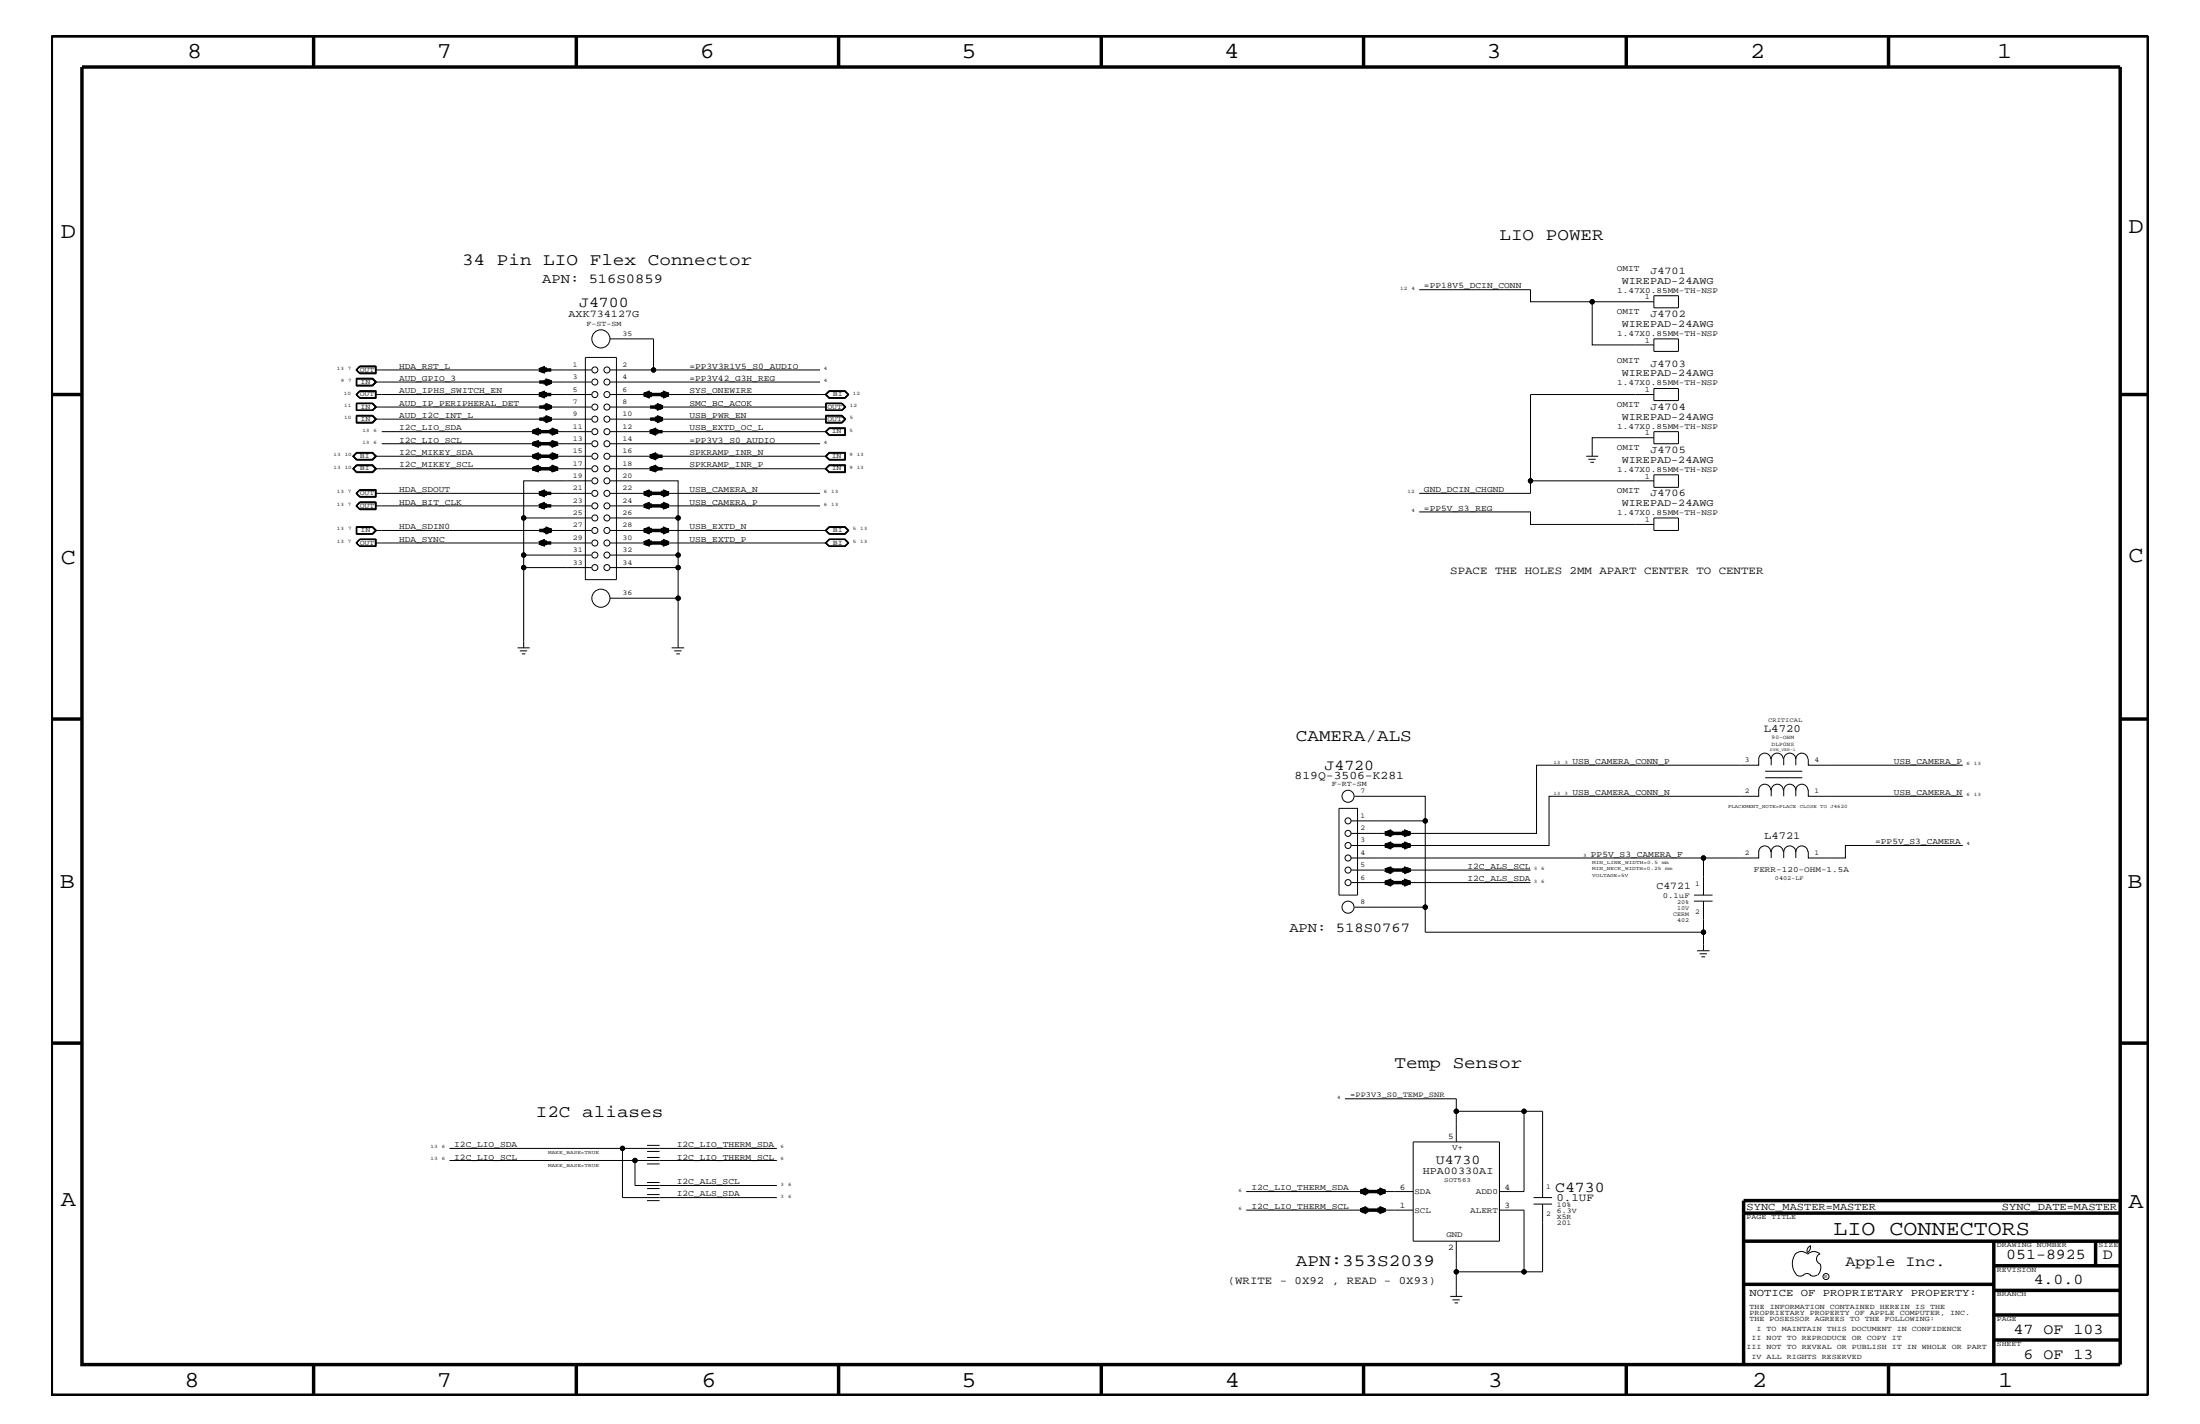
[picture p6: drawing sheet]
<svg xmlns="http://www.w3.org/2000/svg" width="432mm" height="279mm" viewBox="0 0 432 279" stroke-linecap="round" stroke-linejoin="round" font-family="sans-serif">
<g fill="none" stroke="#000" stroke-width=".2">
<path d="M278.6 56.8h21.8v2.4h24.2M312.5 59.2v8.5h12.1M324.6 58h4.8v2.4h-4.8zM69.9 74.2h3.3l.7 .8-.7 .7h-3.3zM69.9 74.3h3.3l.6 .7-.6 .7M69.9 77.4l.7-.7h3.1v1.4h-3.1zM69.9 72.6l.7 .6M70 77.4l.6-.6h3.1v1.2h-3.1zM70 74.4h3.1l.6 .6-.6 .6h-3.1zM70.6 73.2l-.6-.6 .6-.6h3.1v1.2M70.6 76.7h3.2v1.5h-3.2l-.7-.8zM70.6 71.8h3.2v1.5h-3.2l-.7-.7z"/>
<path d="M70.6 71.8l-.7 .8M70.6 73.2h3.1M73.1 79.2h-3.1v1.3h3.1M73.1 74.4l.6 .6M73.1 79.2l.6 .7-.6 .6M73.1 79.2l.6 .7M73.2 79.1h-3.3v1.4h3.3M73.2 79.1l.7 .8-.7 .6M73.2 79.1l.6 .8-.6 .6M73.7 75l-.6 .6h-3.1M73.7 75h42.4M73.7 77.4h42.4"/>
<path d="M73.7 79.9l-.6 .6M73.7 79.9h42.4M73.7 72.6h42.4M73.7 71.8v1.5h-3.1l-.7-.7M73.7 71.9h-3.1l-.7 .7M114.9 70.1h6.1v43.6h-6.1zM119.7 75h41.3M119.7 77.4h42.4M119.7 79.9h42.4M119.7 72.6h41.3M119.7 66.5h8.6v6.1M162.1 77.4l.7-.6h3l.7 .6-.7 .6h-3z"/>
<path d="M162.1 79.2h3.2l.6 .7-.6 .6h-3.2zM162.7 76.7h3.2l.6 .7M162.7 76.7h3.2l.6 .7-.6 .7h-3.2M162.7 76.7h3.2l.7 .7-.7 .8h-3.2l-.7-.8zM162.7 76.7l-.6 .7 .6 .7M165.2 79.2l.6 .7-.6 .6M165.3 79.1h-3.2v1.4h3.2M165.3 79.1l.7 .8-.7 .6M165.3 79.1l.6 .8-.6 .6M166.5 77.4l-.6 .7h-3.2M324.6 77.4h-24.2v19.4h-21.8M324.6 66.5h4.8v2.4h-4.8z"/>
<path d="M324.6 76.2h4.8v2.4h-4.8zM69.3 92l.7-.8h3.2l.6 .8-.6 .7h-3.2zM69.9 88.8h3.3l.7 .7-.7 .8h-3.3l-.6-.8zM69.9 91.2h3.3l.7 .8-.7 .7h-3.3l-.6-.7zM69.9 81.5h3.3l.7 .7-.7 .8h-3.3zM69.9 81.6h3.3l.6 .6-.6 .8M69.9 99.3l.7 .6M70 88.8h3.1l.6 .7-.6 .7h-3.1M70 88.8h3.2l.6 .7-.6 .7h-3.2M70 88.8l-.7 .7 .7 .7M70 91.3h3.1l.6 .7-.6 .7h-3.1l-.7-.7zM70 96.8l.6-.6h3.1v1.2h-3.1z"/>
<path d="M70 81.6v1.3h3.1l.6-.7-.6-.6M70 81.6h3.1l.6 .6M70.6 99.9l-.6-.6 .6-.6h3.1v1.2M70.6 96h3.2v1.6h-3.2l-.7-.8zM70.6 98.5h3.2v1.5h-3.2l-.7-.7zM70.6 96.1h3.1v1.4h-3.1l-.7-.7zM70.6 98.5l-.7 .8M70.6 99.9h3.1M73.7 89.5l-.6 .6h-3.1l-.6-.6 .6-.6h3.1l.6 .6h42.4M73.7 92l-.6 .6h-3.1l-.6-.6 .6-.6h3.1l.6 .6h42.4M73.7 82.2l-.6 .6h-3.1M73.7 82.2h42.4"/>
<path d="M73.7 96.8h42.4M73.7 99.3h42.4M73.7 98.5v1.4h-3.1l-.7-.6M73.7 98.6h-3.1l-.7 .7M74.9 84.7h41.2M74.9 87.1h41.2M116.1 94.3h-13.3v7.3M119.7 94.3h13.4v7.3M119.7 82.2h42.4M119.7 84.7h42.4M119.7 92h42.4M119.7 87.1h41.3"/>
<path d="M119.7 89.5h42.4M119.7 96.8h41.3M119.7 99.3h41.3M162.1 81.5h3.2l.7 .7-.7 .8h-3.2zM162.1 81.6h3.2M162.1 84.7l.7-.6h3v1.2h-3zM162.1 92l.7-.6h3v1.2h-3zM162.1 89.5l.7-.6h3v1.2h-3zM162.1 81.6h3.1l.6 .6-.6 .6h-3.1M162.1 81.6v1.3h3.2l.6-.7-.6-.6M162.1 84.7l.6 .7M162.1 92l.6-.7h3.2v1.4"/>
<path d="M162.1 92l.6 .7M162.1 89.5l.6 .7M162.7 83.9h3.2v1.6h-3.2l-.7-.8zM162.7 88.8h3.2v1.5h-3.2l-.7-.8zM162.7 91.2h3.2v1.5h-3.2l-.7-.7zM162.7 84l-.6 .7 .6 .7M162.7 85.4h3.2M162.7 84h3.2M162.7 84l-.6 .7M162.7 91.2l-.6 .8 .6 .7M162.7 92.7h3.2M162.7 88.8l-.6 .7 .6 .7"/>
<path d="M162.7 90.2h3.2M162.7 88.8h3.2M162.7 88.8l-.6 .7M165.3 81.6l.6 .6-.6 .8M165.9 84v1.4M165.9 88.8v1.4M300.4 94.3h24.2M311.3 89.5h2.4M311.7 90.1h1.5M312.2 90.7h.6M324.6 85.9h-12.1v3.6M324.6 84.7h4.8v2.4h-4.8z"/>
<path d="M324.6 93.2h4.8v2.4h-4.8zM69.9 103.3h3.3l.7 .8-.7 .7h-3.3zM69.9 103.4h3.3l.6 .7-.6 .7h-3.3M69.9 106.5l.7 .6M69.9 106.5l.7 .7M70 103.4v1.4M70 103.5h3.1l.6 .6M70.6 105.9l-.6 .6 .6 .6M70.6 105.8h3.2v1.4h-3.2M70.6 105.8l-.7 .7 .7 .7M70.6 105.8l-.7 .7M70.6 107.1h3.1"/>
<path d="M70.6 105.9h3.1M70.6 105.9l-.7 .6M73.1 103.4l.6 .7-.6 .7M73.7 105.9v1.2M73.7 104.1h42.4M73.7 106.5h42.4M73.7 104.1l-.6 .6h-3.1M73.7 105.8v1.4M116.1 111.4h-13.3v15.7M116.1 108.9h-13.3v2.5M116.1 101.6h-13.3v7.3M119.7 117.4h13.4v9.7"/>
<path d="M119.7 111.4h13.4v6M119.7 108.9h13.4v2.5M119.7 101.6h13.4v7.3M119.7 104.1h42.4M119.7 106.5h42.4M162.1 104.1l.7-.6h3l.7 .6-.7 .6h-3zM162.1 106.5l.7-.6h3l.7 .6-.7 .6h-3zM162.7 103.4h3.2l.6 .7M162.7 103.4h3.2l.6 .7-.6 .7h-3.2M162.7 103.3h3.2l.7 .8-.7 .7h-3.2l-.7-.7zM162.7 103.4l-.6 .7 .6 .7M162.7 105.9h3.2l.6 .6-.6 .6h-3.2l-.6-.6z"/>
<path d="M162.7 105.8h3.2l.6 .7-.6 .7h-3.2M162.7 105.8h3.2l.7 .7-.7 .7h-3.2M162.7 105.8l-.7 .7 .7 .7M162.7 105.8l-.6 .7 .6 .7M166.5 104.1l-.6 .7h-3.2M278.6 100.4h21.8v2.5h24.2M324.6 101.6h4.8v2.5h-4.8zM101.6 127.1h2.4M102 127.7h1.5M102.4 128.3h.7M131.8 127.1h2.5M132.3 127.7h1.5"/>
<path d="M132.8 128.3h.6M262.8 158.6h3.6v17h-3.6zM265.9 156.2h13.8v4.9M345.2 155v1.2h-41.2v9.7h-38.8M345.2 155.1a1.19 1.19 0 0 1 1.2-1.2 1.19 1.19 0 0 1 1.2 1.2M346.5 151.3h7.2M346.5 152.6h7.2M347.6 149a1.19 1.19 0 0 0-1.2-1.2 1.19 1.19 0 0 0-1.2 1.2v1.1h-43.6v13.4h-36.4M347.6 155.1a1.19 1.19 0 0 1 1.2-1.2 1.19 1.19 0 0 1 1.2 1.2M347.6 155v1.2M350 149a1.19 1.19 0 0 0-1.2-1.2 1.19 1.19 0 0 0-1.2 1.2v1.1M350.1 155.1a1.19 1.19 0 0 1 1.2-1.2 1.19 1.19 0 0 1 1.2 1.2 1.19 1.19 0 0 1 1.2-1.2 1.19 1.19 0 0 1 1.1 1.2"/>
<path d="M350.1 155v1.2M352.5 149a1.19 1.19 0 0 1 1.2-1.2 1.19 1.19 0 0 1 1.1 1.2M352.5 149a1.19 1.19 0 0 0-1.2-1.2 1.19 1.19 0 0 0-1.2 1.2v1.1M352.5 149v1.1M352.5 155v1.2M354.9 149v1.1h30.3M354.9 155v1.2h30.3M265.2 161.1h14.5v21.8h54.6M265.2 168.3h69.1M265.2 170.7h35.2M265.2 173.2h35.2M265.9 178h13.8"/>
<path d="M332.5 176.8h3.6M332.5 175.6h3.6M334.3 176.8v9.7M345.2 167.1v1.2h-10.9v7.3M345.2 167.2a1.19 1.19 0 0 1 1.2-1.2 1.19 1.19 0 0 1 1.2 1.2M347.6 167.2a1.19 1.19 0 0 1 1.2-1.2 1.19 1.19 0 0 1 1.2 1.2M347.6 167.1v1.2M350.1 167.2a1.19 1.19 0 0 1 1.2-1.2 1.19 1.19 0 0 1 1.2 1.2 1.19 1.19 0 0 1 1.2-1.2 1.19 1.19 0 0 1 1.1 1.2M350.1 167.1v1.2M352.5 167.1v1.2M385.2 165.9h-23v2.4h-7.3v-1.2M333.1 186.5h2.4"/>
<path d="M333.6 187.1h1.4M333.9 187.7h.8M264 215.6h21.8v8.5M285.8 218h13.3M88.2 227.7h36.4v4.9h27.9M88.2 225.3h64.3M122.2 225.3v9.7h30.3M124.6 227.7h27.9M127 225.9h2.5M127 224.7h2.5M127 228.4h2.5M127 227.1h2.5"/>
<path d="M127 233.2h2.5M127 232h2.5M127 235.6h2.5M127 234.4h2.5M244.6 237.4h32.8M244.6 233.8h32.8M277.4 224.1h16.9v19.4h-16.9zM294.3 233.8h4.8v-15.8h3.7v17M294.3 237.4h4.8v12.1M301 236.2h3.6M301 235h3.6M302.8 236.2v13.3h-17"/>
<path d="M284.6 254.4h2.4M285.1 255h1.4M285.5 255.6h.7M285.8 243.5v10.9M352.3 246.1a1.69 1.69 0 0 1 2.5 0M352.4 246a3.3 3.3 0 0 0 .2 4.1M352.6 250.2l.7 .2 .7-.2M354 250.2l.7-.3 .7 .3M354.8 246.1a1.69 1.69 0 0 1 2.4 0M355.2 250.2l.7 .2 .7-.2M355.3 244.4v.3a1.18 1.18 0 0 1-.6 1.1M355.4 244.4a.99 .99 0 0 0-.6 1.4"/>
<path d="M357.2 246a1.04 1.04 0 0 0-.7 1 1.04 1.04 0 0 0 .7 1M357.3 248l.1 .7a2.11 2.11 0 0 1-.6 1.5"/>
<circle cx="312.5" cy="59.2" r=".42"/>
<circle cx="116.8" cy="72.6" r=".59"/>
<circle cx="116.8" cy="75" r=".59"/>
<circle cx="116.8" cy="77.4" r=".59"/>
<circle cx="116.8" cy="79.9" r=".59"/>
<circle cx="117.9" cy="66.5" r="1.78"/>
<circle cx="119.1" cy="72.6" r=".59"/>
<circle cx="119.1" cy="75" r=".59"/>
<circle cx="119.1" cy="77.4" r=".59"/>
<circle cx="119.1" cy="79.9" r=".59"/>
<circle cx="128.3" cy="72.6" r=".42"/>
<circle cx="116.8" cy="89.5" r=".59"/>
<circle cx="116.8" cy="99.3" r=".59"/>
<circle cx="116.8" cy="82.2" r=".59"/>
<circle cx="116.8" cy="92" r=".59"/>
<circle cx="116.8" cy="94.3" r=".59"/>
<circle cx="116.8" cy="84.7" r=".59"/>
<circle cx="116.8" cy="87.1" r=".59"/>
<circle cx="116.8" cy="96.8" r=".59"/>
<circle cx="119.1" cy="82.2" r=".59"/>
<circle cx="119.1" cy="99.3" r=".59"/>
<circle cx="119.1" cy="89.5" r=".59"/>
<circle cx="119.1" cy="92" r=".59"/>
<circle cx="119.1" cy="94.3" r=".59"/>
<circle cx="119.1" cy="84.7" r=".59"/>
<circle cx="119.1" cy="96.8" r=".59"/>
<circle cx="119.1" cy="87.1" r=".59"/>
<circle cx="300.4" cy="94.3" r=".42"/>
<circle cx="102.8" cy="111.4" r=".42"/>
<circle cx="102.8" cy="101.6" r=".42"/>
<circle cx="102.8" cy="108.9" r=".42"/>
<circle cx="116.8" cy="108.9" r=".59"/>
<circle cx="116.8" cy="101.6" r=".59"/>
<circle cx="116.8" cy="111.4" r=".59"/>
<circle cx="116.8" cy="104.1" r=".59"/>
<circle cx="116.8" cy="106.5" r=".59"/>
<circle cx="117.9" cy="117.4" r="1.78"/>
<circle cx="119.1" cy="108.9" r=".59"/>
<circle cx="119.1" cy="111.4" r=".59"/>
<circle cx="119.1" cy="101.6" r=".59"/>
<circle cx="119.1" cy="104.1" r=".59"/>
<circle cx="119.1" cy="106.5" r=".59"/>
<circle cx="133.1" cy="117.4" r=".42"/>
<circle cx="133.1" cy="101.6" r=".42"/>
<circle cx="133.1" cy="111.4" r=".42"/>
<circle cx="133.1" cy="108.9" r=".42"/>
<circle cx="264.6" cy="156.2" r="1.19"/>
<circle cx="264.6" cy="178" r="1.19"/>
<circle cx="264.6" cy="170.7" r=".59"/>
<circle cx="264.6" cy="163.5" r=".59"/>
<circle cx="264.6" cy="168.3" r=".59"/>
<circle cx="264.6" cy="173.2" r=".59"/>
<circle cx="264.6" cy="161.1" r=".59"/>
<circle cx="264.6" cy="165.9" r=".59"/>
<circle cx="279.7" cy="178" r=".42"/>
<circle cx="279.7" cy="161.1" r=".42"/>
<circle cx="334.3" cy="168.3" r=".42"/>
<circle cx="334.3" cy="182.9" r=".42"/>
<circle cx="285.8" cy="218" r=".42"/>
<circle cx="299.1" cy="218" r=".42"/>
<circle cx="122.2" cy="225.3" r=".42"/>
<circle cx="124.6" cy="227.7" r=".42"/>
<circle cx="285.8" cy="249.5" r=".42"/>
<circle cx="299.1" cy="249.5" r=".42"/>
<circle cx="358.4" cy="250.5" r=".59"/>
</g>
<g fill="none" stroke="#000" stroke-width=".68" stroke-linecap="butt">
<path d="M10.1 7.1h411.5v266.7h-411.5zM16.1 13.2h400v254.5h-400zM61.6 7.1v6.1M113.1 7.1v6.1M164.6 7.1v6.1M216.2 7.1v6.1M267.6 7.1v6.1M319.2 7.1v6.1M370.7 7.1v6.1M10.1 77.4h6M105.8 77.4h2.4M105.8 72.6l1.2-.5v.9z"/>
<path d="M105.8 77.4l1.2-.5v1zM105.8 79.9h2.4M105.8 72.6h2.4M105.8 72.6l1.2 .1M105.8 72.6l1.2 .3M105.8 72.6l1.2 .2M105.8 77.4l1.2 .1M105.8 77.4l1.2 .4M105.8 77.4l1.2 .3M105.8 75h2.4M107 74.5l1.2 .5-1.2 .5zM107 79.4l1.2 .5-1.2 .4z"/>
<path d="M107 79.4l1.2 .5M107 79.7l1.2 .2M107 79.6l1.2 .3M107 72.2l-1.2 .4M107 72.4l-1.2 .2M107 72.3l-1.2 .3M107 77.1l-1.2 .3M107 77.3l-1.2 .1M107 77.2l-1.2 .2M107 74.6l1.2 .4M107 74.9l1.2 .1M107 74.7l1.2 .3"/>
<path d="M108.2 79.9l-1.2 .1M108.2 79.9l-1.2 .3M108.2 75l-1.2 .1M108.2 75l-1.2 .4M108.2 75l-1.2 .2M126.4 77.4h4.8M126.4 77.4l1.2-.5v1zM126.4 77.4l1.2 .1M126.4 77.4l1.2 .3M126.4 77.4l1.2 .4M127.6 77.3l-1.2 .1M127.6 77.2l-1.2 .2"/>
<path d="M127.6 77.1l-1.2 .3M127.6 79.9h2.4M128.9 79.4l1.1 .5-1.1 .4zM128.9 79.4l1.1 .5M128.9 79.7l1.1 .2M128.9 79.6l1.1 .3M130 76.9l1.2 .5-1.2 .5zM130 77.3l1.2 .1M130 77.1l1.2 .3M130 77.2l1.2 .2M130 79.9l-1.1 .1M130 79.9l-1.1 .3"/>
<path d="M131.2 77.4l-1.2 .1M131.2 77.4l-1.2 .3M131.2 77.4l-1.2 .4M416.1 77.4h5.5M104.6 84.7l1.2 .1M104.6 84.7l1.2-.5v1zM104.6 87.1l1.2-.5v1zM104.6 89.5l1.2-.5v1zM104.6 92l1.2-.5v.9zM104.6 84.7h4.9M104.6 84.7l1.2 .2M104.6 84.7l1.2 .3"/>
<path d="M104.6 92l1.2 .1M104.6 92h4.9M104.6 92l1.2 .2M104.6 92l1.2 .3M104.6 89.5l1.2 .2M104.6 89.5h4.9M104.6 89.5l1.2 .3M104.6 89.5l1.2 .4M104.6 87.1l1.2 .1M104.6 87.1h4.9M104.6 87.1l1.2 .2M104.6 87.1l1.2 .4"/>
<path d="M105.8 84.5l-1.2 .2M105.8 84.4l-1.2 .3M105.8 91.8l-1.2 .2M105.8 91.7l-1.2 .3M105.8 91.6l-1.2 .4M105.8 89.4l-1.2 .1M105.8 89.3l-1.2 .2M105.8 89.2l-1.2 .3M105.8 87l-1.2 .1M105.8 86.9l-1.2 .2M105.8 86.7l-1.2 .4M105.8 82.2h2.4"/>
<path d="M105.8 96.8l1.2-.5v1zM105.8 99.3l1.2-.6v1zM105.8 99.3h2.4M105.8 99.3h1.2M105.8 99.3l1.2 .3M105.8 99.3l1.2 .2M105.8 96.8h2.4M105.8 96.8l1.2 .1M105.8 96.8l1.2 .3M107 81.7l1.2 .5-1.2 .5zM107 81.9l1.2 .3M107 82.2h1.2"/>
<path d="M107 82l1.2 .2M107 98.8l-1.2 .5M107 99.1l-1.2 .2M107 99l-1.2 .3M107 96.5l-1.2 .3M107 96.7l-1.2 .1M108.2 84.5l1.3 .2M108.2 84.2l1.3 .5-1.3 .5zM108.2 86.6l1.3 .5-1.3 .5zM108.2 89l1.3 .5-1.3 .5zM108.2 91.5l1.3 .5-1.3 .4zM108.2 84.4l1.3 .3"/>
<path d="M108.2 91.8l1.3 .2M108.2 91.6l1.3 .4M108.2 91.7l1.3 .3M108.2 89.4l1.3 .1M108.2 89.2l1.3 .3M108.2 89.3l1.3 .2M108.2 87l1.3 .1M108.2 86.7l1.3 .4M108.2 86.9l1.3 .2M108.2 82.2l-1.2 .2M108.2 82.2l-1.2 .5M108.2 82.2l-1.2 .3"/>
<path d="M109.5 84.7l-1.3 .1M109.5 84.7l-1.3 .2M109.5 84.7l-1.3 .3M109.5 92l-1.3 .1M109.5 92l-1.3 .2M109.5 92l-1.3 .3M109.5 89.5l-1.3 .2M109.5 89.5l-1.3 .3M109.5 89.5l-1.3 .4M109.5 87.1l-1.3 .1M109.5 87.1l-1.3 .2M109.5 87.1l-1.3 .4"/>
<path d="M126.4 96.8l1.2-.5v1zM126.4 99.3l1.2-.6v1zM126.4 99.3h4.8M126.4 96.8h4.8M126.4 96.8l1.2 .1M126.4 96.8l1.2 .3M126.4 99.3h1.2M126.4 99.3l1.2 .2M126.4 99.3l1.2 .3M127.6 84.7h2.4M127.6 92h2.4M127.6 89.5h2.4"/>
<path d="M127.6 82.2h2.4M127.6 96.7l-1.2 .1M127.6 96.5l-1.2 .3M127.6 99.1l-1.2 .2M127.6 99l-1.2 .3M127.6 98.8l-1.2 .5M127.6 84.7l1.3-.5v1zM127.6 89.5l1.3-.5v1zM127.6 92l1.3-.5v.9zM127.6 92l1.3 .1M127.6 92l1.3 .3M127.6 92l1.3 .2"/>
<path d="M127.6 84.7l1.3 .1M127.6 84.7l1.3 .3M127.6 84.7l1.3 .2M127.6 89.5l1.3 .2M127.6 89.5l1.3 .4M127.6 89.5l1.3 .3M128.9 81.7l1.1 .5-1.1 .5zM128.9 91.6l-1.3 .4M128.9 91.8l-1.3 .2M128.9 91.7l-1.3 .3M128.9 84.4l-1.3 .3M128.9 84.5l-1.3 .2"/>
<path d="M128.9 81.9l1.1 .3M128.9 82.2h1.1M128.9 82l1.1 .2M128.9 89.2l-1.3 .3M128.9 89.4l-1.3 .1M128.9 89.3l-1.3 .2M130 96.3l1.2 .5-1.2 .5zM130 98.7l1.2 .6-1.2 .4zM130 96.7l1.2 .1M130 96.5l1.2 .3M130 99.1l1.2 .2M130 98.8l1.2 .5"/>
<path d="M130 99l1.2 .3M130 82.2l-1.1 .2M130 82.2l-1.1 .5M130 82.2l-1.1 .3M131.2 96.8l-1.2 .1M131.2 96.8l-1.2 .3M131.2 99.3h-1.2M131.2 99.3l-1.2 .2M131.2 99.3l-1.2 .3M105.8 106.5h2.4M105.8 104.1h2.4M105.8 106.5l1.2-.5v1z"/>
<path d="M105.8 106.5l1.2 .1M105.8 106.5l1.2 .4M105.8 106.5l1.2 .2M107 103.6l1.2 .5-1.2 .5zM107 106.1l-1.2 .4M107 106.4l-1.2 .1M107 106.3l-1.2 .2M107 103.7l1.2 .4M107 104l1.2 .1M107 103.8l1.2 .3M108.2 104.1l-1.2 .1M108.2 104.1l-1.2 .3"/>
<path d="M108.2 104.1l-1.2 .2M126.4 106.5l1.2 .1M126.4 104.1l1.2-.5v1zM126.4 106.5l1.2-.5v1zM126.4 106.5h4.8M126.4 106.5l1.2 .2M126.4 106.5l1.2 .4M126.4 104.1l1.2 .1M126.4 104.1h4.8M126.4 104.1l1.2 .2M126.4 104.1l1.2 .3M127.6 106.4l-1.2 .1"/>
<path d="M127.6 106.3l-1.2 .2M127.6 106.1l-1.2 .4M127.6 104l-1.2 .1M127.6 103.8l-1.2 .3M127.6 103.7l-1.2 .4M130 106.4l1.2 .1M130 103.6l1.2 .5-1.2 .5zM130 106l1.2 .5-1.2 .5zM130 106.1l1.2 .4M130 106.3l1.2 .2M130 104l1.2 .1M130 103.7l1.2 .4"/>
<path d="M130 103.8l1.2 .3M131.2 106.5l-1.2 .1M131.2 106.5l-1.2 .2M131.2 106.5l-1.2 .4M131.2 104.1l-1.2 .1M131.2 104.1l-1.2 .2M131.2 104.1l-1.2 .3M10.1 141.1h6M416.1 141.1h5.5M271.9 173.2l1.2 .1M271.9 163.5l1.2-.5v.9zM271.9 165.9l1.2-.5v1z"/>
<path d="M271.9 170.7l1.2-.4v.9zM271.9 173.2l1.2-.5v1zM271.9 173.2h4.9M271.9 173.2l1.2 .2M271.9 173.2l1.2 .3M271.9 170.7l1.2 .2M271.9 170.7h4.9M271.9 170.7l1.2 .3M271.9 170.7l1.2 .4M271.9 165.9l1.2 .2M271.9 165.9h4.9M271.9 165.9l1.2 .3"/>
<path d="M271.9 163.5l1.2 .1M271.9 163.5h4.9M271.9 163.5l1.2 .2M271.9 163.5l1.2 .4M273.1 173.1l-1.2 .1M273.1 172.9l-1.2 .3M273.1 172.8l-1.2 .4M273.1 170.6l-1.2 .1M273.1 170.5l-1.2 .2M273.1 170.4l-1.2 .3M273.1 165.8l-1.2 .1M273.1 165.6l-1.2 .3"/>
<path d="M273.1 163.4l-1.2 .1M273.1 163.3l-1.2 .2M273.1 163.1l-1.2 .4M275.5 173.1l1.3 .1M275.5 163l1.3 .5-1.3 .4zM275.5 165.4l1.3 .5-1.3 .5zM275.5 170.3l1.3 .4-1.3 .5zM275.5 172.7l1.3 .5-1.3 .5zM275.5 172.8l1.3 .4M275.5 172.9l1.3 .3M275.5 170.6l1.3 .1M275.5 170.4l1.3 .3"/>
<path d="M275.5 170.5l1.3 .2M275.5 165.8l1.3 .1M275.5 165.6l1.3 .3M275.5 163.4l1.3 .1M275.5 163.1l1.3 .4M275.5 163.3l1.3 .2M276.8 173.2l-1.3 .1M276.8 173.2l-1.3 .2M276.8 173.2l-1.3 .3M276.8 170.7l-1.3 .2M276.8 170.7l-1.3 .3M276.8 170.7l-1.3 .4"/>
<path d="M276.8 165.9l-1.3 .2M276.8 165.9l-1.3 .3M276.8 163.5l-1.3 .1M276.8 163.5l-1.3 .2M276.8 163.5l-1.3 .4M10.1 204.7h6M416.1 204.7h5.5M267 233.8l1.2 .1M267 233.8l1.2-.5v1zM267 237.4l1.2-.5v1zM267 233.8h4.9M267 233.8l1.2 .2"/>
<path d="M267 233.8l1.2 .3M267 237.4l1.2 .1M267 237.4h4.9M267 237.4l1.2 .3M267 237.4l1.2 .4M268.2 233.7l-1.2 .1M268.2 233.5l-1.2 .3M268.2 237.3l-1.2 .1M268.2 237.2l-1.2 .2M268.2 237.1l-1.2 .3M270.7 233.7l1.2 .1M270.7 233.3l1.2 .5-1.2 .5z"/>
<path d="M270.7 236.9l1.2 .5-1.2 .5zM270.7 233.5l1.2 .3M270.7 237.3l1.2 .1M270.7 237.1l1.2 .3M270.7 237.2l1.2 .2M271.9 233.8l-1.2 .1M271.9 233.8l-1.2 .2M271.9 233.8l-1.2 .3M271.9 237.4l-1.2 .1M271.9 237.4l-1.2 .3M271.9 237.4l-1.2 .4M342.2 238h73.9"/>
<path d="M416.1 235.6h-73.9v32.1M342.2 243.5h73.9M342.2 252h49.1M391.3 243.5v24.2M391.3 258h24.8M391.3 253.2h24.8M391.3 248.4h24.8M411.3 243.5v4.9M61.6 267.7v6.1M113.1 267.7v6.1M164.6 267.7v6.1M216.2 268v5.8"/>
<path d="M267.6 267.7v6.1M319.2 267.7v6.1M370.7 267.7v6.1M391.3 262.9h24.8"/>
</g>
<g fill="#000">
<circle cx="312.5" cy="59.2" r=".42"/>
<circle cx="128.3" cy="72.6" r=".42"/>
<circle cx="300.4" cy="94.3" r=".42"/>
<circle cx="102.8" cy="111.4" r=".42"/>
<circle cx="102.8" cy="101.6" r=".42"/>
<circle cx="102.8" cy="108.9" r=".42"/>
<circle cx="133.1" cy="117.4" r=".42"/>
<circle cx="133.1" cy="101.6" r=".42"/>
<circle cx="133.1" cy="111.4" r=".42"/>
<circle cx="133.1" cy="108.9" r=".42"/>
<circle cx="279.7" cy="178" r=".42"/>
<circle cx="279.7" cy="161.1" r=".42"/>
<circle cx="334.3" cy="168.3" r=".42"/>
<circle cx="334.3" cy="182.9" r=".42"/>
<circle cx="285.8" cy="218" r=".42"/>
<circle cx="299.1" cy="218" r=".42"/>
<circle cx="122.2" cy="225.3" r=".42"/>
<circle cx="124.6" cy="227.7" r=".42"/>
<circle cx="285.8" cy="249.5" r=".42"/>
<circle cx="299.1" cy="249.5" r=".42"/>
</g>
<g font-size="4.5">
<text x="36.7" y="11.5">8</text>
<text x="85.8" y="11.5">7</text>
<text x="137.3" y="11.5">6</text>
<text x="188.7" y="11.5">5</text>
<text x="240.3" y="11.5">4</text>
<text x="291.8" y="11.5">3</text>
<text x="343.5" y="11.5">2</text>
<text x="392" y="11.5">1</text>
<text x="11.9" y="46.8">D</text>
<text x="417.7" y="45.7">D</text>
<text x="11.9" y="110.6">C</text>
<text x="417.7" y="110.3">C</text>
<text x="11.8" y="174.3">B</text>
<text x="417.6" y="174.2">B</text>
<text x="11.9" y="236.7">A</text>
<text x="417.7" y="237.1">A</text>
<text x="36.2" y="272.1">8</text>
<text x="85.8" y="272.1">7</text>
<text x="137.7" y="272.1">6</text>
<text x="188.7" y="272.1">5</text>
<text x="240.4" y="272.1">4</text>
<text x="292" y="272.1">3</text>
<text x="343.9" y="272.1">2</text>
<text x="392.2" y="272.1">1</text>
</g>
<text font-size="4.1" x="359.8" y="242.3">LIO CONNECTORS</text>
<g font-size="3.4">
<text x="294.3" y="47.1">LIO POWER</text>
<text x="90.7" y="51.9">34 Pin LIO Flex Connector</text>
<text x="254.3" y="145.3">CAMERA/ALS</text>
<text x="273.7" y="209.6">Temp Sensor</text>
<text x="105.2" y="219.2">I2C aliases</text>
<text x="254.3" y="248.4">APN:353S2039</text>
</g>
<g font-size="3">
<text x="113.7" y="60.3">J4700</text>
<text x="260" y="151.1">J4720</text>
<text x="305.2" y="233.8">C4730</text>
<text x="362.2" y="248.4">Apple Inc.</text>
<text x="393.7" y="247.1">051-8925</text>
<text x="399.2" y="252">4.0.0</text>
<text x="412.7" y="247.1">D</text>
<text x="395.2" y="261.6">47 OF 103</text>
<text x="397.2" y="266.6">6 OF 13</text>
</g>
<g font-size="2.7">
<text x="106.4" y="55.6">APN: 516S0859</text>
<text x="253.1" y="182.9">APN: 518S0767</text>
</g>
<text font-size="2.6" x="281.8" y="228.4">U4730</text>
<text font-size="2.3" x="254.1" y="152.9">819Q-3506-K281</text>
<g font-size="2.2">
<text x="284.6" y="112.6">SPACE THE HOLES 2MM APART CENTER TO CENTER</text>
<text x="346.2" y="143.7">L4720</text>
<text x="305.5" y="235.6">0.1UF</text>
<text x="241" y="252">(WRITE - 0X92 , READ - 0X93)</text>
</g>
<g font-size="2.1">
<text x="346.3" y="164.5">L4721</text>
<text x="342.8" y="237.4">SYNC_MASTER=MASTER</text>
<text x="392.9" y="237.4">SYNC_DATE=MASTER</text>
<text x="343.4" y="254.4">NOTICE OF PROPRIETARY PROPERTY:</text>
</g>
<g font-size="2">
<text x="323.9" y="53.8">J4701</text>
<text x="318.3" y="55.7">WIREPAD-24AWG</text>
<text x="111.6" y="62.3">AXK734127G</text>
<text x="318.3" y="64.2">WIREPAD-24AWG</text>
<text x="323.9" y="62.3">J4702</text>
<text x="323.9" y="72">J4703</text>
<text x="318.3" y="73.9">WIREPAD-24AWG</text>
<text x="318.3" y="82.4">WIREPAD-24AWG</text>
<text x="323.9" y="80.5">J4704</text>
<text x="323.9" y="88.9">J4705</text>
<text x="318.3" y="90.9">WIREPAD-24AWG</text>
<text x="318.3" y="99.3">WIREPAD-24AWG</text>
<text x="323.9" y="97.4">J4706</text>
<text x="325.1" y="174.4">C4721</text>
<text x="279.2" y="230.4">HPA00330AI</text>
</g>
<g font-size="1.7">
<text x="317.3" y="53.2">OMIT</text>
<text x="279.5" y="56.6">=PP18V5_DCIN_CONN</text>
<text x="317.3" y="61.7">OMIT</text>
<text x="317.3" y="71.3">OMIT</text>
<text x="78.3" y="72.3">HDA_RST_L</text>
<text x="78.3" y="74.7">AUD_GPIO_3</text>
<text x="78.3" y="77.2">AUD_IPHS_SWITCH_EN</text>
<text x="135.3" y="72.3">=PP3V3R1V5_S0_AUDIO</text>
<text x="135.3" y="77.2">SYS_ONEWIRE</text>
<text x="135.3" y="74.7">=PP3V42_G3H_REG</text>
<text x="78.3" y="79.6">AUD_IP_PERIPHERAL_DET</text>
<text x="78.3" y="82">AUD_I2C_INT_L</text>
<text x="135.3" y="82">USB_PWR_EN</text>
<text x="135.3" y="79.6">SMC_BC_ACOK</text>
<text x="317.3" y="79.9">OMIT</text>
<text x="78.3" y="86.9">I2C_LIO_SCL</text>
<text x="78.3" y="89.3">I2C_MIKEY_SDA</text>
<text x="78.3" y="84.4">I2C_LIO_SDA</text>
<text x="135.3" y="84.4">USB_EXTD_OC_L</text>
<text x="135.3" y="89.3">SPKRAMP_INR_N</text>
<text x="135.3" y="86.9">=PP3V3_S0_AUDIO</text>
<text x="317.3" y="88.3">OMIT</text>
<text x="78.3" y="91.7">I2C_MIKEY_SCL</text>
<text x="135.3" y="91.7">SPKRAMP_INR_P</text>
<text x="78.3" y="99">HDA_BIT_CLK</text>
<text x="78.3" y="96.5">HDA_SDOUT</text>
<text x="135.3" y="96.5">USB_CAMERA_N</text>
<text x="135.3" y="99">USB_CAMERA_P</text>
<text x="279.5" y="100.2">=PP5V_S3_REG</text>
<text x="279.5" y="96.5">GND_DCIN_CHGND</text>
<text x="317.3" y="96.8">OMIT</text>
<text x="78.3" y="103.8">HDA_SDIN0</text>
<text x="78.3" y="106.3">HDA_SYNC</text>
<text x="135.3" y="106.3">USB_EXTD_P</text>
<text x="135.3" y="103.8">USB_EXTD_N</text>
<text x="308.6" y="149.9">USB_CAMERA_CONN_P</text>
<text x="371.7" y="149.9">USB_CAMERA_P</text>
<text x="308.6" y="156">USB_CAMERA_CONN_N</text>
<text x="371.7" y="156">USB_CAMERA_N</text>
<text x="368" y="165.6">=PP5V_S3_CAMERA</text>
<text x="288" y="170.5">I2C_ALS_SCL</text>
<text x="288" y="172.9">I2C_ALS_SDA</text>
<text x="312.3" y="168.1">PP5V_S3_CAMERA_F</text>
<text x="89.2" y="225.1">I2C_LIO_SDA</text>
<text x="89.2" y="227.5">I2C_LIO_SCL</text>
<text x="132.8" y="225.1">I2C_LIO_THERM_SDA</text>
<text x="132.8" y="227.5">I2C_LIO_THERM_SCL</text>
<text x="284.2" y="223.5">5</text>
<text x="132.8" y="232.4">I2C_ALS_SCL</text>
<text x="245.6" y="233.5">I2C_LIO_THERM_SDA</text>
<text x="274.7" y="233.5">6</text>
<text x="295.3" y="233.5">4</text>
<text x="132.8" y="234.7">I2C_ALS_SDA</text>
<text x="245.6" y="237.2">I2C_LIO_THERM_SCL</text>
<text x="274.7" y="237.1">1</text>
<text x="295.3" y="237.1">3</text>
<text x="284.2" y="245.3">2</text>
</g>
<g font-size="1.6">
<text x="317.4" y="57.4">1.47X0.85MM-TH-NSP</text>
<text x="322.8" y="58.7">1</text>
<text x="317.4" y="65.9">1.47X0.85MM-TH-NSP</text>
<text x="322.8" y="67.3">1</text>
<text x="317.4" y="75.6">1.47X0.85MM-TH-NSP</text>
<text x="322.8" y="76.9">1</text>
<text x="317.4" y="84.1">1.47X0.85MM-TH-NSP</text>
<text x="322.8" y="85.4">1</text>
<text x="317.4" y="92.6">1.47X0.85MM-TH-NSP</text>
<text x="322.8" y="93.9">1</text>
<text x="317.4" y="101">1.47X0.85MM-TH-NSP</text>
<text x="322.8" y="102.4">1</text>
<text x="344.2" y="171.1">FERR-120-OHM-1.5A</text>
<text x="285" y="225.6">V+</text>
<text x="277.6" y="237.9">SCL</text>
<text x="277.6" y="234.3">SDA</text>
<text x="288.5" y="237.9">ALERT</text>
<text x="289.6" y="234.3">ADD0</text>
<text x="283.9" y="242.7">GND</text>
</g>
<g font-size="1.5">
<text x="326.4" y="176.2">0.1uF</text>
<text x="265" y="215.3">=PP3V3_S0_TEMP_SNR</text>
</g>
<g font-size="1.4">
<text x="115.1" y="64">F-ST-SM</text>
<text x="122.2" y="65.9">35</text>
<text x="112.4" y="72">1</text>
<text x="122.2" y="72">2</text>
<text x="70.6" y="77.8">OUT</text>
<text x="70.6" y="72.9">OUT</text>
<text x="70.8" y="75.4">IN</text>
<text x="112.4" y="76.8">5</text>
<text x="112.4" y="74.4">3</text>
<text x="122.2" y="76.8">6</text>
<text x="122.2" y="74.4">4</text>
<text x="163.5" y="77.8">BI</text>
<text x="70.8" y="80.2">IN</text>
<text x="70.8" y="82.7">IN</text>
<text x="112.4" y="81.6">9</text>
<text x="112.4" y="79.2">7</text>
<text x="122.2" y="81.6">10</text>
<text x="122.2" y="79.2">8</text>
<text x="162.4" y="80.2">OUT</text>
<text x="162.4" y="82.7">OUT</text>
<text x="70.6" y="89.9">BI</text>
<text x="112.4" y="88.9">15</text>
<text x="112.4" y="86.5">13</text>
<text x="112.4" y="84.1">11</text>
<text x="122.2" y="88.9">16</text>
<text x="122.2" y="86.5">14</text>
<text x="122.2" y="84.1">12</text>
<text x="163.2" y="85">IN</text>
<text x="163.2" y="89.9">IN</text>
<text x="70.6" y="92.3">BI</text>
<text x="112.4" y="93.8">19</text>
<text x="112.4" y="91.4">17</text>
<text x="122.2" y="93.8">20</text>
<text x="122.2" y="91.4">18</text>
<text x="163.2" y="92.3">IN</text>
<text x="70.6" y="97.1">OUT</text>
<text x="70.6" y="99.6">OUT</text>
<text x="112.4" y="101">25</text>
<text x="112.4" y="98.7">23</text>
<text x="112.4" y="96.2">21</text>
<text x="122.2" y="101">26</text>
<text x="122.2" y="98.7">24</text>
<text x="122.2" y="96.2">22</text>
<text x="70.6" y="106.9">OUT</text>
<text x="70.8" y="104.4">IN</text>
<text x="112.4" y="105.9">29</text>
<text x="112.4" y="103.5">27</text>
<text x="122.2" y="105.9">30</text>
<text x="122.2" y="103.5">28</text>
<text x="163.5" y="104.4">BI</text>
<text x="163.5" y="106.9">BI</text>
<text x="112.4" y="110.8">33</text>
<text x="112.4" y="108.3">31</text>
<text x="122.2" y="110.8">34</text>
<text x="122.2" y="108.3">32</text>
<text x="122.2" y="116.8">36</text>
<text x="342.5" y="149.5">3</text>
<text x="356.1" y="149.5">4</text>
<text x="261.4" y="154.3">F-RT-SM</text>
<text x="267" y="155.6">7</text>
<text x="342.5" y="155.6">2</text>
<text x="356.1" y="155.6">1</text>
<text x="267" y="160.5">1</text>
<text x="267" y="167.8">4</text>
<text x="267" y="165.3">3</text>
<text x="267" y="162.8">2</text>
<text x="342.5" y="167.8">2</text>
<text x="356.1" y="167.8">1</text>
<text x="267" y="172.6">6</text>
<text x="267" y="170.1">5</text>
<text x="332.7" y="173.8">1</text>
<text x="267" y="177.4">8</text>
<text x="332.7" y="179.3">2</text>
<text x="303.4" y="233.2">1</text>
<text x="303.4" y="238.6">2</text>
<text x="305.6" y="236.8">10%</text>
<text x="305.6" y="237.9">6.3V</text>
<text x="305.6" y="239.1">X5R</text>
<text x="342.8" y="239.2">PAGE TITLE</text>
<text x="305.6" y="240.3">201</text>
<text x="391.9" y="244.7">DRAWING NUMBER</text>
<text x="411.9" y="244.7">SIZE</text>
<text x="391.9" y="249.5">REVISION</text>
<text x="343.4" y="256.8">THE INFORMATION CONTAINED HEREIN IS THE</text>
<text x="391.9" y="254.4">BRANCH</text>
<text x="343.4" y="259.3">THE POSESSOR AGREES TO THE FOLLOWING:</text>
<text x="343.4" y="258">PROPRIETARY PROPERTY OF APPLE COMPUTER, INC.</text>
<text x="343.8" y="262.9">II NOT TO REPRODUCE OR COPY IT</text>
<text x="344.8" y="261.1">I TO MAINTAIN THIS DOCUMENT IN CONFIDENCE</text>
<text x="391.9" y="259.3">PAGE</text>
<text x="342.8" y="264.7">III NOT TO REVEAL OR PUBLISH IT IN WHOLE OR PART</text>
<text x="343.8" y="266.6">IV ALL RIGHTS RESERVED</text>
<text x="391.9" y="264.1">SHEET</text>
</g>
<text font-size="1.3" x="283.5" y="231.8">SOT563</text>
<g font-size="1.2">
<text x="347" y="141.7">CRITICAL</text>
<text x="348.4" y="172.7">0402-LF</text>
<text x="328.4" y="179.7">CERM</text>
<text x="329.2" y="177.4">20%</text>
<text x="329.2" y="178.5">10V</text>
<text x="329.2" y="181">402</text>
</g>
<g font-size="1.1">
<text x="347.7" y="146.4">DLP0NS</text>
<text x="347.7" y="145.1">90-OHM</text>
</g>
<g font-size="1">
<text x="274.8" y="56.8">12</text>
<text x="277" y="56.8">4</text>
<text x="66.1" y="72.6">13 7</text>
<text x="66.9" y="75">9</text>
<text x="67.5" y="77.4">10</text>
<text x="68.3" y="75">7</text>
<text x="161.7" y="72.6">4</text>
<text x="161.7" y="75">4</text>
<text x="167.4" y="77.4">12</text>
<text x="67.6" y="79.9">11</text>
<text x="67.6" y="82.2">10</text>
<text x="166.8" y="79.9">12</text>
<text x="166.8" y="82.2">5</text>
<text x="65.4" y="89.5">13</text>
<text x="67.6" y="89.5">10</text>
<text x="71.1" y="87.1">13</text>
<text x="71.1" y="84.7">13</text>
<text x="73.3" y="87.1">6</text>
<text x="73.3" y="84.7">6</text>
<text x="161.7" y="87.1">4</text>
<text x="166.7" y="84.7">5</text>
<text x="166.7" y="89.5">9</text>
<text x="168.1" y="89.5">13</text>
<text x="65.4" y="92">13</text>
<text x="67.6" y="92">10</text>
<text x="166.7" y="92">9</text>
<text x="168.1" y="92">13</text>
<text x="66.1" y="96.8">13 7</text>
<text x="66.1" y="99.3">13 7</text>
<text x="161.7" y="96.8">6</text>
<text x="161.7" y="99.3">6</text>
<text x="163.2" y="96.8">13</text>
<text x="163.2" y="99.3">13</text>
<text x="276.3" y="96.8">12</text>
<text x="277" y="100.4">4</text>
<text x="66.1" y="104.1">13</text>
<text x="66.1" y="106.5">13 7</text>
<text x="68.3" y="104.1">7</text>
<text x="167.4" y="104.1">5</text>
<text x="167.4" y="106.5">5</text>
<text x="168.8" y="104.1">13</text>
<text x="168.8" y="106.5">13</text>
<text x="304.9" y="149.9">13</text>
<text x="307.1" y="149.9">3</text>
<text x="304.9" y="156">13</text>
<text x="307.1" y="156">3</text>
<text x="386" y="150.1">6</text>
<text x="387.4" y="150.1">13</text>
<text x="339.2" y="158.6">PLACEMENT_NOTE=PLACE CLOSE TO J4620</text>
<text x="386" y="156.2">6</text>
<text x="387.4" y="156.2">13</text>
<text x="386" y="165.9">4</text>
<text x="301.1" y="170.7">3</text>
<text x="301.1" y="173.2">3</text>
<text x="302.5" y="170.7">6</text>
<text x="302.5" y="173.2">6</text>
<text x="310.7" y="168.1">3</text>
<text x="312.5" y="172">VOLTAGE=5V</text>
<text x="312.5" y="170.7">MIN_NECK_WIDTH=0.25</text>
<text x="312.5" y="169.5">MIN_LINE_WIDTH=0.5</text>
<text x="326.1" y="169.5">mm</text>
<text x="326.8" y="170.7">mm</text>
<text x="262.5" y="215.6">4</text>
<text x="84.5" y="225.3">13</text>
<text x="84.5" y="227.7">13</text>
<text x="86.7" y="225.3">6</text>
<text x="86.7" y="227.7">6</text>
<text x="107.6" y="226.5">MAKE_BASE=TRUE</text>
<text x="153.2" y="225.3">6</text>
<text x="153.2" y="227.7">6</text>
<text x="107.6" y="229">MAKE_BASE=TRUE</text>
<text x="153.2" y="232.6">3</text>
<text x="154.7" y="232.6">6</text>
<text x="243.1" y="233.8">6</text>
<text x="153.2" y="235">3</text>
<text x="154.7" y="235">6</text>
<text x="243.1" y="237.4">6</text>
<text x="358.1" y="250.7">R</text>
</g>
<text font-size=".8" x="347.4" y="147.3">SYM_VER-1</text>
</svg>
